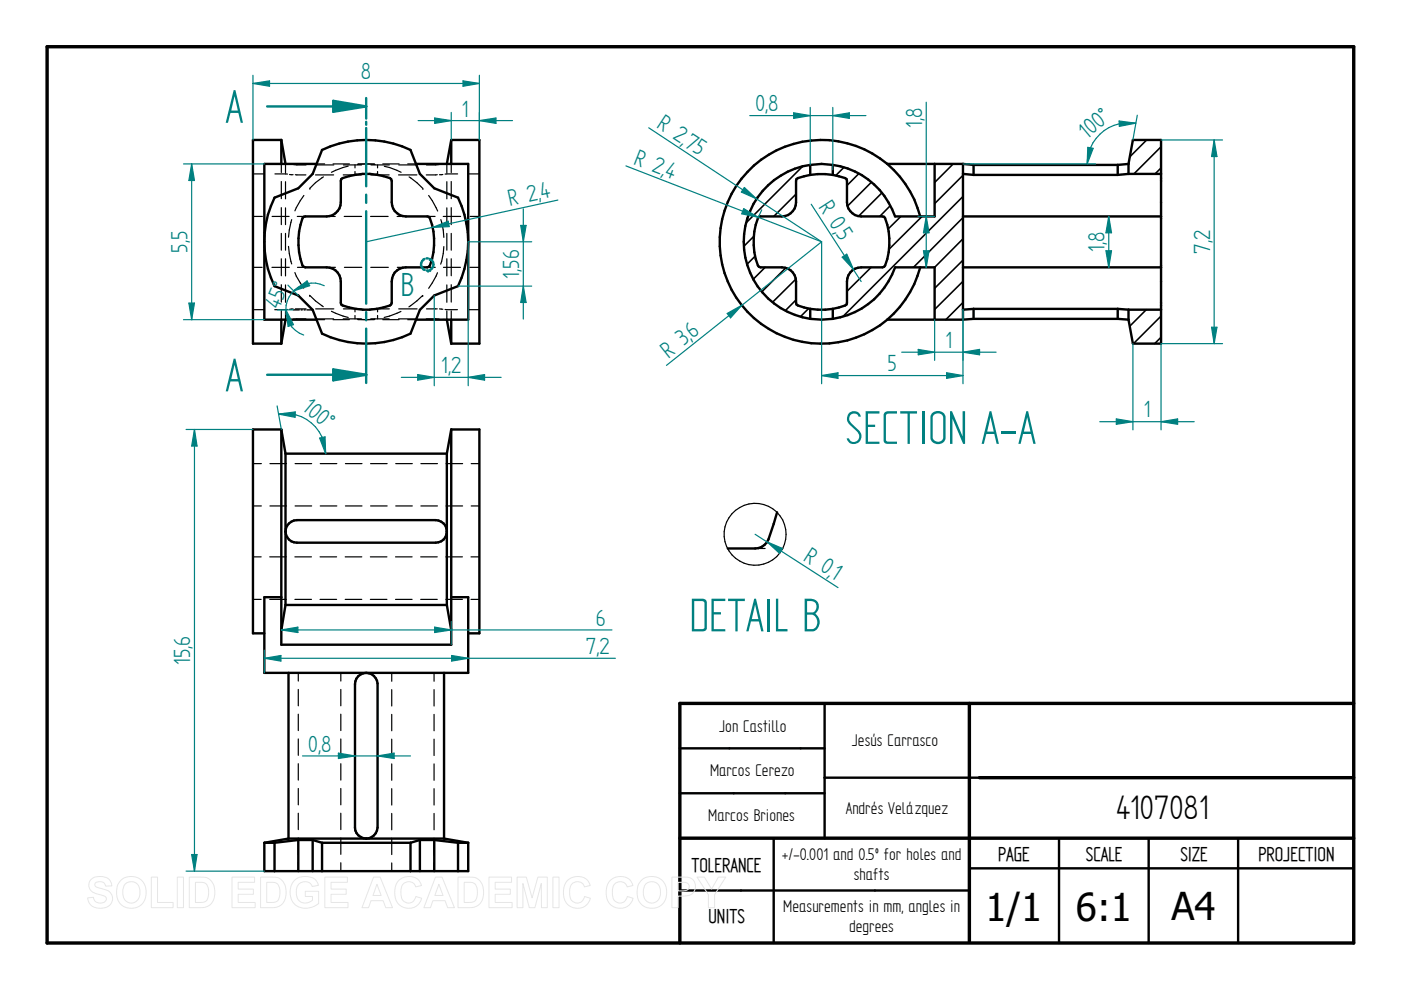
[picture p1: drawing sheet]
<svg xmlns="http://www.w3.org/2000/svg" width="297mm" height="210mm" viewBox="0 0 297 210" stroke-linecap="round" stroke-linejoin="round" font-family="sans-serif">
<path d="M10 9.9h277v190h-277zM205.5 149.1v50.5M287 149.1h-142.9v50.8M144.1 177.7h142.9M207.6 164.9h79.4" fill="none" stroke="#000" stroke-width=".72"/>
<g fill="none" stroke="#000" stroke-width=".51">
<path d="M59.6 29.7v5.1M59.6 29.7h-6v43.2h6M59.6 29.7l.9 5.1M67.1 34.8h-11.1v33h11.1M68.3 31.8a21.8 21.8 0 0 1 18.7 0l2 5.1 3.1 3 5 2a21.4 21.4 0 0 1 0 18.8l-5 2-3.1 3-2 5a21.8 21.8 0 0 1-18.7 0l-2-5-3.1-3-5-2a21.4 21.4 0 0 1 0-18.8l5-2 3.1-3zM72.3 38a13.1 13.1 0 0 1 10.6 0l.2 .4v4.5a2.98 2.98 0 0 0 3 3l4.8 .1a13.1 13.1 0 0 1 0 10.6l-.3 .1h-4.5a2.98 2.98 0 0 0-3 3v4.5l-.2 .4a13 13 0 0 1-10.6 0v-4.9a3 3 0 0 0-3-3h-4.6l-.6-.4a15 15 0 0 1 0-10l.3-.3 .3-.1h4.6a3.1 3.1 0 0 0 3-3zM88.2 34.8h11.1v33h-11.1M95.7 29.7v5.1M95.7 29.7l-1 5.1M95.7 29.7h5.9v43.2h-5.9M59.6 67.8v5.1M60.5 67.8l-.9 5.1"/>
<path d="M94.7 67.8l1 5.1M95.7 67.8v5.1M59.6 91.1h-6v43.2h2.4M59.6 91.1l.9 5.1M59.6 91.1v45.6h36.1v-45.6M60.5 96.2h34.2M60.5 96.2v32.1M94.7 96.2v32.1M95.7 91.1l-1 5.1M95.7 91.1h5.9v43.2h-2.3M61.3 111l1-.6 .6-.1h29.5a2.39 2.39 0 0 1 2.3 2.4 2.39 2.39 0 0 1-2.3 2.4h-29.5a2.38 2.38 0 0 1-2.2-1.5 2.38 2.38 0 0 1 .6-2.6zM59.6 126.6h-3.6v16.1h43.3v-16.1h-3.6"/>
<path d="M60.5 128.3h34.2M60.5 128.3l-.9 5.3M94.7 128.3l1 5.3M61.2 142.7v35.1M75.9 143.4a2.41 2.41 0 0 1 2.6-.6 2.41 2.41 0 0 1 1.5 2.1v30.6a2.39 2.39 0 0 1-2.3 2.3 2.39 2.39 0 0 1-2.4-2.3v-30.4l.3-1.2zM94.1 142.7v35.1M144.1 158.7h30.7M174.8 149.1v28.6M56 178.7v6h2.2M56 178.7h2.2M58.2 178.7v6M61.2 177.8l-5.2 .9"/>
<path d="M61.2 177.8h32.9M63.2 178.1h3.1M63.2 178.1l-5 .6M63.2 178.1v6.6M66.3 178.1l2 .6M66.3 178.1v6.6M68.3 178.7h18.7M68.3 178.7v6M87 178.7v6M89 178.1h3.1M89 178.1l-2 .6M89 178.1v6.6"/>
<path d="M92.1 178.1l5 .6M92.1 178.1v6.6M94.1 177.8l5.2 .9M97.1 178.7h2.2M97.1 178.7v6M99.3 178.7v6h-2.2M144.1 168.2h30.7M164 177.7v22.2M207.6 164.9h-32.8M224.5 177.7v22.2M243.5 177.7v22.2M262.5 177.7v22.2"/>
<path d="M58.2 184.7h10.1M68.3 184.7h18.7M87 184.7h10.1M144.1 188.8h61.4M205.5 184.1h81.5"/>
</g>
<g fill="none" stroke="#000" stroke-width=".25">
<path d="M53.6 36.9h2.4M58.3 36.9h2.3M59.6 34.8v1.8M59.6 38.5v3.6M60.5 36.9h.5M60.5 38.5v3.7M61.3 34.8h-.8v1.8M61.4 37h.7M62.2 34.9l2.7 .1M62.6 37l2.3 .1M65.7 39.9h.1M66.9 37.1h3.8"/>
<path d="M66.9 35h3.9M67.1 34.8h1.7M68.6 37.5l-1.7 1.2-1.2 1.2M70.6 34.8h3.5M72.8 37.1h3.8M72.8 35h3.9M73.8 35.2l-3.5 1.3M75.3 35v.6M75.3 36.4v.7M75.8 34.9l1.8-.1 1.9 .1M75.9 34.8h3.5M78.6 37.1h3.9"/>
<path d="M78.7 35h3.8M80 35v.6M80 36.4v.7M81.1 34.8h3.5M81.5 35.3l1.1 .2 2.4 1M84.5 37.1h3.9M84.5 35h3.9M86.4 34.8h1.8M86.7 37.5l1.7 1.2 1.2 1.2M89.7 40h.1M92.7 37l-2.3 .1M93.1 34.9l-2.7 .1"/>
<path d="M93.9 37h-.7M94 34.8h.7v1.8M94.7 38.5v3.7M95.7 34.8v1.8M95.7 38.5v3.6M97 36.9h-2.6M99.4 36.9h2.2M53.6 56.7h2M53.6 45.9h2M57.7 56.7h3.6M57.7 45.9h3.6M59.6 49.5v3.5"/>
<path d="M59.6 54.9v3.6M59.6 44v3.6M60.5 44.1v3.5M60.5 49.5v3.5M60.5 54.9v3.6M61.2 52.2l.1 1.6 .5 2.2M61.8 46.6l-.5 2.2-.1 1.5M62.5 57.8l.3 .7 1.6 2.6M63 45.9h1.7M63.1 56.7h1.6M64.4 41.4l-1.9 3.3M69.3 56.7h1.8"/>
<path d="M69.3 45.9h1.8M73 45.9h3.7M73 56.7h3.7M78.6 45.9h3.7M78.6 56.7h3.7M84.2 45.9h1.9M84.2 56.7h1.9M90.6 56.7h1.7M90.6 45.9h1.6M90.9 41.4l.7 1.1 1.2 2.2M92.7 57.8l-1.8 3.3M93.5 46.6l.5 2.2 .1 1.5"/>
<path d="M94.1 52.3l-.1 1.5-.6 2.2M94.7 44.1v3.5M94.7 49.5v3.5M94.7 54.9v3.6M95.7 44v3.6M95.7 49.5v3.5M95.7 54.9v3.6M97.6 56.7h-3.6M97.7 45.9h-3.7M99.6 56.7h2M99.7 45.9h1.9M53.6 65.7h2.3"/>
<path d="M58.2 65.7h2.4M59.6 60.4v3.7M59.6 65.9v1.9M60.5 60.4v3.7M60.5 66v1.8l.8-.1M61 65.6l-.5 .1M62.1 65.5l-.7 .1M62.6 65.5h2.3M64.9 67.6h-2.8M65.7 62.6h.1M65.7 62.7l1.2 1.1 1.6 1.2M66.9 67.6h3.8"/>
<path d="M66.9 65.5h3.9M67.1 67.8h1.7M70.3 66l3.5 1.3M70.6 67.8h3.5M72.8 67.6h3.8M72.8 65.5h3.9M75.3 65.5v.6M75.3 66.9v.7M75.7 67.6l1.9 .2 1.9-.2M75.9 67.8h3.5M78.6 67.6h3.9M78.7 65.5h3.8"/>
<path d="M80 65.5v.6M80 66.9v.7M81.1 67.8h3.5M84.5 67.6h3.9M84.5 65.5h3.9M85 66l-3.6 1.3M86.4 67.8h1.8M89.6 62.7h.1M89.6 62.7l-2.9 2.4M90.4 67.6h2.7M90.4 65.5h2.3M93.2 65.5l.7 .1"/>
<path d="M94.4 65.6l2.6 .1M94.7 60.4v3.7M94.7 66v1.8l-.8-.1M95.7 60.4v3.7M95.7 65.9v1.9M99.4 65.7h2.2M53.6 98.3h1.8M57.2 98.3h3.5M62.6 98.3h3.5M67.9 98.3h3.5M73.2 98.3h3.5M78.6 98.3h3.5"/>
<path d="M83.9 98.3h3.5M89.2 98.3h3.5M94.6 98.3h3.5M99.9 98.3h1.7M53.6 118.1h1.8M53.6 107.3h1.8M57.2 118.1h3.5M57.2 107.3h3.5M60.5 112.7h.1M60.6 112.4v.1M62.5 118.1h3.5M62.6 107.3h3.5"/>
<path d="M67.9 118.1h3.5M67.9 107.3h3.5M73.2 118.1h3.5M73.2 107.3h3.5M78.5 118.1h3.5M78.6 107.3h3.5M83.9 118.1h3.5M83.9 107.3h3.5M89.2 118.1h3.5M89.2 107.3h3.5M94.5 118.1h3.5M94.6 107.3h3.5"/>
<path d="M94.7 112.6v.1M94.7 112.8v.1M99.9 118.1h1.7M99.9 107.3h1.7M53.6 127.1h1.8M57.2 127.1h3.5M62.5 127.1h3.5M67.9 127.1h3.5M73.2 127.1h3.5M78.5 127.1h3.5M83.9 127.1h3.5M89.2 127.1h3.5"/>
<path d="M94.5 127.1h3.5M99.9 127.1h1.7M63.2 142.7v1.7M63.2 146.2v3.4M63.2 151.4v3.5M63.2 156.7v3.4M72.3 142.7v1.7M72.3 146.2v3.4M72.3 151.4v3.5M72.3 156.7v3.4M83.1 142.7v1.7M83.1 146.2v3.5"/>
<path d="M83.1 151.5v3.4M83.1 156.7v3.5M92 142.7v1.7M92 146.2v3.5M92 151.5v3.4M92 156.7v3.5M63.2 161.9v3.5M63.2 167.2v3.4M63.2 172.4v3.5M63.2 177.7v3.4M72.3 161.9v3.5M72.3 167.2v3.4"/>
<path d="M72.3 172.4v3.5M72.3 177.7v3.4M77.3 177.8h.1M77.6 177.8h.1M83.1 162v3.4M83.1 167.2v3.5M83.1 172.5v3.4M83.1 177.7v3.5M92 162v3.4M92 167.2v3.5M92 172.5v3.4M92 177.7v3.5"/>
<path d="M63.2 182.9v1.8M72.3 182.9v1.8M83.1 183v1.7M92 183v1.7"/>
</g>
<path d="M77.6 27.1v12.4M77.6 22.6v2.5M77.6 25.8v.7M77.6 41.3v1.7M77.6 44.8v19.6M77.6 66.2v1.7M77.6 69.7v9.8h-21" fill="none" stroke="#008080" stroke-width=".51"/>
<path d="M70.7 78.3l6.9 1.2-6.9 1.1z" fill="#008080"/>
<path d="M56.6 22.6h21M70.7 78.3l6.9 1.2-6.9 1.1z" fill="none" stroke="#008080" stroke-width=".51"/>
<path d="M70.7 21.4l6.9 1.2-6.9 1.1z" fill="#008080"/>
<path d="M70.7 21.4l6.9 1.2-6.9 1.1zM77.6 20.8v1.8M77.6 79.5v1.7" fill="none" stroke="#008080" stroke-width=".51"/>
<g fill="none" stroke="#000" stroke-width=".34">
<path d="M170.2 35.3l-12 11.9M178.9 35.5l-1.7 1.7M182.1 36.8l-2.5 2.5M184.8 38.6l-5.1 5.1M202.1 34.8l-3.9 3.9M204.2 37.2l-6 6M243.1 29.7l-3.5 3.5M246.2 35.6l-1.3 1.3M246.2 31.1l-5.8 5.8M159.8 50.1l-2.1 2.1M160.1 54.3l-1.7 1.7M162.2 56.7l-2.5 2.5"/>
<path d="M166.6 56.8l-5.1 5M168.7 59.2l-4.9 4.9M168.8 41.1l-4.8 4.8M184.7 56.7l-5.1 5.1M187 40.9l-4.9 4.9M188.8 43.6l-2.3 2.3M191 45.9l-2.7 2.7M195.5 45.9l-7 7M204.2 50.6l-6 6.1M204.2 55.2l-6 5.9M204.2 59.6l-6 6M204.2 46.1l-10.5 10.6"/>
<path d="M204.2 41.7l-25.5 25.4M168.8 63.6l-2.3 2.3M171.4 65.4l-1.7 1.7M204.2 64.1l-3.7 3.7M243 65.7l-3.5 3.5M246.2 71.5l-1.4 1.4M246.2 67l-5.9 5.9"/>
</g>
<g fill="none" stroke="#000" stroke-width=".51">
<path d="M171.8 37.1l-2.6 .7-.3 .2-.1 4.9a3.1 3.1 0 0 1-3 3l-4.9 .1a13.1 13.1 0 0 0 0 10.6l.3 .1h4.6a2.98 2.98 0 0 1 3 3l.1 4.9 1.6 .6 1.3 .3M171.8 35v2.1M171.8 35a16.5 16.5 0 0 0-14.1 16.3 16.5 16.5 0 0 0 14.1 16.3M171.8 37.1l1.6-.2 3.2 .2M171.8 35l2.4-.2 2.4 .2M176.6 37.1l2.6 .7 .3 .2 .1 4.9a3.1 3.1 0 0 0 3 3l4.8 .1a13.1 13.1 0 0 1 0 10.6l-.3 .1h-4.5a2.98 2.98 0 0 0-3 3l-.1 4.9-1.6 .6-1.3 .3M176.6 35v2.1M188.1 34.8a21.6 21.6 0 0 0-29.6 1.6 21.6 21.6 0 0 0 0 29.7 21.6 21.6 0 0 0 29.6 1.7M188.1 34.8a22.1 22.1 0 0 1 7 11.1M198.2 34.8v11.1h-8.4a16.5 16.5 0 0 0-13.2-10.9M204.2 36.9l2.2 .2M204.2 34.8l2.2 .2"/>
<path d="M204.2 34.8v33M204.2 34.8h-16.1M206.4 35h30.6M206.4 35v2.1M206.4 37.1h30.6M237 35v2.1M239.3 36.9l-2.3 .2M239.3 36.9h6.9M239.3 34.8v2.1M239.3 34.8l.9-5.1h6v43.2h-6l-.9-5.1M239.3 34.8l-2.3 .2M195.1 56.7a22.2 22.2 0 0 1-7 11.1"/>
<path d="M204.2 45.9h42M204.2 56.7h42M171.8 65.5v2.1M171.8 67.6l2.4 .2 2.4-.2M176.6 65.5l-3.2 .2-1.6-.2M176.6 67.6a16.6 16.6 0 0 0 13.2-10.9h8.4v11.1M176.6 65.5v2.1M188.1 67.8h16.1M206.4 67.6l-2.2 .2M206.4 65.5v2.1M206.4 65.5l-2.2 .2M206.4 67.6h30.6"/>
<path d="M206.4 65.5h30.6M237 67.6l2.3 .2M237 65.5l2.3 .2M237 65.5v2.1M239.3 65.7h6.9M239.3 65.7v2.1"/>
</g>
<path d="M137.5 27.1l36.7 24.2M157.8 39.8l2.6 2.4-3.2-1.5z" fill="none" stroke="#008080" stroke-width=".25"/>
<path d="M157.8 39.8l2.6 2.4-3.2-1.5z" fill="#008080"/>
<path d="M174.2 51.3l-32.9 26.2M154.2 66.5l3.1-1.8-2.4 2.7z" fill="none" stroke="#008080" stroke-width=".25"/>
<path d="M154.2 66.5l3.1-1.8-2.4 2.7z" fill="#008080"/>
<path d="M91.7 48.2l3.3-1.3 .2 1.1zM118.3 42.4l-40.7 8.9" fill="none" stroke="#008080" stroke-width=".25"/>
<path d="M91.7 48.2l3.3-1.3 .2 1.1z" fill="#008080"/>
<path d="M91.9 56.1l-.1 .5-.6 .6" fill="none" stroke="#008080" stroke-width=".51"/>
<g fill="#008080">
<circle cx="91.2" cy="57.2" r=".25"/>
<circle cx="90.8" cy="57.4" r=".25"/>
</g>
<path d="M90 54.9a1.27 1.27 0 0 0-.7 1.2 1.27 1.27 0 0 0 .7 1.1M90.4 54.8h.3M90.5 57.4h.2" fill="none" stroke="#008080" stroke-width=".51"/>
<circle cx="91.1" cy="54.9" r=".25" fill="#008080"/>
<path d="M91.2 54.9l.6 .7 .1 .5" fill="none" stroke="#008080" stroke-width=".51"/>
<g fill="none" stroke="#000" stroke-width=".25">
<path d="M160.1 116.3h2.1M164.4 116.3h1.5"/>
<circle cx="160.1" cy="113.3" r="6.5"/>
</g>
<path d="M164.8 108.6l-1.9 5.7a3.1 3.1 0 0 1-2.8 2h-5.8" fill="none" stroke="#000" stroke-width=".51"/>
<path d="M160.1 113.3l17.6 11.3M162.6 114.9l3.3 1.4-.6 1z" fill="none" stroke="#008080" stroke-width=".25"/>
<path d="M162.6 114.9l3.3 1.4-.6 1z" fill="#008080"/>
<path d="M172 43.3l10.6 16.4M178.6 54.5l.9-.6 1.5 3.2z" fill="none" stroke="#008080" stroke-width=".25"/>
<path d="M178.6 54.5l.9-.6 1.5 3.2z" fill="#008080"/>
<path d="M234.5 53.2h1.2l-.6 3.5z" fill="none" stroke="#008080" stroke-width=".25"/>
<path d="M234.5 53.2h1.2l-.6 3.5z" fill="#008080"/>
<path d="M235.1 45.9l.6 3.5h-1.2z" fill="none" stroke="#008080" stroke-width=".25"/>
<path d="M235.1 45.9l.6 3.5h-1.2z" fill="#008080"/>
<path d="M168.3 23.9l3.5 .6-3.5 .6zM171.8 22.8v12.2M176.6 22.8v13.2M235.1 45.9v10.8" fill="none" stroke="#008080" stroke-width=".25"/>
<path d="M168.3 23.9l3.5 .6-3.5 .6z" fill="#008080"/>
<path d="M176.6 24.5l3.5-.6v1.2z" fill="none" stroke="#008080" stroke-width=".25"/>
<path d="M176.6 24.5l3.5-.6v1.2z" fill="#008080"/>
<path d="M159 24.5h24.6M240.2 72.9v18.2M246.2 72.9v18.2M236.7 88.8l3.5 .6-3.5 .6z" fill="none" stroke="#008080" stroke-width=".25"/>
<path d="M236.7 88.8l3.5 .6-3.5 .6z" fill="#008080"/>
<path d="M246.2 89.4l3.5-.6v1.2z" fill="none" stroke="#008080" stroke-width=".25"/>
<path d="M246.2 89.4l3.5-.6v1.2z" fill="#008080"/>
<path d="M53.6 16v13.7M53.6 17.7l3.5-.6v1.2zM101.6 16v13.7M233.2 89.4h20" fill="none" stroke="#008080" stroke-width=".25"/>
<path d="M53.6 17.7l3.5-.6v1.2z" fill="#008080"/>
<path d="M98.2 17.1l3.4 .6-3.4 .6z" fill="none" stroke="#008080" stroke-width=".25"/>
<path d="M98.2 17.1l3.4 .6-3.4 .6z" fill="#008080"/>
<path d="M53.6 17.7h48M95.7 23.8v5.9M101.6 25.6l3.6-.6v1.2zM101.6 23.8v5.9" fill="none" stroke="#008080" stroke-width=".25"/>
<path d="M101.6 25.6l3.6-.6v1.2z" fill="#008080"/>
<path d="M92.2 25l3.5 .6-3.5 .6z" fill="none" stroke="#008080" stroke-width=".25"/>
<path d="M92.2 25l3.5 .6-3.5 .6z" fill="#008080"/>
<path d="M38.9 34.8h17.1M40.6 34.8l.6 3.5h-1.2zM88.6 25.6h20.1M38.9 67.8h17.1" fill="none" stroke="#008080" stroke-width=".25"/>
<path d="M40.6 34.8l.6 3.5h-1.2z" fill="#008080"/>
<path d="M40 64.3h1.2l-.6 3.5z" fill="none" stroke="#008080" stroke-width=".25"/>
<path d="M40 64.3h1.2l-.6 3.5z" fill="#008080"/>
<path d="M40.6 34.8v33M246.2 29.7h13M246.2 72.9h13M256.9 69.4h1.1l-.6 3.5z" fill="none" stroke="#008080" stroke-width=".25"/>
<path d="M256.9 69.4h1.1l-.6 3.5z" fill="#008080"/>
<path d="M257.4 29.7l.6 3.5h-1.1z" fill="none" stroke="#008080" stroke-width=".25"/>
<path d="M257.4 29.7l.6 3.5h-1.1z" fill="#008080"/>
<path d="M257.4 29.7v43.2M174.2 51.3v30.1M174.2 79.6l3.5-.6v1.2zM204.2 65.7v15.7" fill="none" stroke="#008080" stroke-width=".25"/>
<path d="M174.2 79.6l3.5-.6v1.2z" fill="#008080"/>
<path d="M200.7 79l3.5 .6-3.5 .6z" fill="none" stroke="#008080" stroke-width=".25"/>
<path d="M200.7 79l3.5 .6-3.5 .6z" fill="#008080"/>
<path d="M174.2 79.6h30M194.7 74.1l3.5 .6-3.5 .5zM198.2 67.8v8.6M204.2 65.7v10.7" fill="none" stroke="#008080" stroke-width=".25"/>
<path d="M194.7 74.1l3.5 .6-3.5 .5z" fill="#008080"/>
<path d="M204.2 74.7l3.5-.6v1.1z" fill="none" stroke="#008080" stroke-width=".25"/>
<path d="M204.2 74.7l3.5-.6v1.1z" fill="#008080"/>
<path d="M204.2 34.8h28.1M237.3 25.7l3.5 .4-3.5 .7zM241.1 24.4l-.9 5.3M191.2 74.7h20" fill="none" stroke="#008080" stroke-width=".25"/>
<path d="M237.3 25.7l3.5 .4-3.5 .7z" fill="#008080"/>
<path d="M230.6 31.2l1.2 .3-1.3 3.3z" fill="none" stroke="#008080" stroke-width=".25"/>
<path d="M230.6 31.2l1.2 .3-1.3 3.3z" fill="#008080"/>
<path d="M240.8 26.1a8.8 8.8 0 0 0-10.3 8.7M194.6 45.9h3.6M195.8 53.2h1.2l-.6 3.5z" fill="none" stroke="#008080" stroke-width=".25"/>
<path d="M195.8 53.2h1.2l-.6 3.5z" fill="#008080"/>
<path d="M196.4 45.9l.6 3.5h-1.2z" fill="none" stroke="#008080" stroke-width=".25"/>
<path d="M196.4 45.9l.6 3.5h-1.2z" fill="#008080"/>
<path d="M196.4 21.7v35M56 139.6l3.6-.6v1.2zM56 137.8v4.9" fill="none" stroke="#008080" stroke-width=".25"/>
<path d="M56 139.6l3.6-.6v1.2z" fill="#008080"/>
<path d="M95.8 139l3.5 .6-3.5 .6z" fill="none" stroke="#008080" stroke-width=".25"/>
<path d="M95.8 139l3.5 .6-3.5 .6z" fill="#008080"/>
<path d="M56 139.6h74.5M59.6 133.6l3.6-.6v1.1zM95.7 131.8v4.9" fill="none" stroke="#008080" stroke-width=".25"/>
<path d="M59.6 133.6l3.6-.6v1.1z" fill="#008080"/>
<path d="M92.2 133l3.5 .6-3.5 .5z" fill="none" stroke="#008080" stroke-width=".25"/>
<path d="M92.2 133l3.5 .6-3.5 .5z" fill="#008080"/>
<path d="M39.5 91.1h14.1M41.2 91.1l.6 3.5h-1.2zM59.6 133.6h70.1M39.5 184.7h16.5" fill="none" stroke="#008080" stroke-width=".25"/>
<path d="M41.2 91.1l.6 3.5h-1.2z" fill="#008080"/>
<path d="M40.6 181.2h1.2l-.6 3.5z" fill="none" stroke="#008080" stroke-width=".25"/>
<path d="M40.6 181.2h1.2l-.6 3.5z" fill="#008080"/>
<path d="M41.2 91.1v93.6M80 160.3l3.6-.6v1.1z" fill="none" stroke="#008080" stroke-width=".25"/>
<path d="M80 160.3l3.6-.6v1.1z" fill="#008080"/>
<path d="M71.8 159.7l3.5 .6-3.5 .5z" fill="none" stroke="#008080" stroke-width=".25"/>
<path d="M71.8 159.7l3.5 .6-3.5 .5z" fill="#008080"/>
<path d="M58.8 86.1l.8 5M67.8 92.9l1.1-.3 .1 3.6zM64.1 160.3h22.9" fill="none" stroke="#008080" stroke-width=".25"/>
<path d="M67.8 92.9l1.1-.3 .1 3.6z" fill="#008080"/>
<path d="M59.1 87.8l3.5-.5v1.2z" fill="none" stroke="#008080" stroke-width=".25"/>
<path d="M59.1 87.8l3.5-.5v1.2z" fill="#008080"/>
<path d="M99.3 51.3h13.4M110.4 47.8h1.1l-.5 3.5zM97.1 60.7h15.6M59.1 87.8a8.5 8.5 0 0 1 9.9 8.4" fill="none" stroke="#008080" stroke-width=".25"/>
<path d="M110.4 47.8h1.1l-.5 3.5z" fill="#008080"/>
<path d="M111 60.7l.5 3.4h-1.1z" fill="none" stroke="#008080" stroke-width=".25"/>
<path d="M111 60.7l.5 3.4h-1.1z" fill="#008080"/>
<path d="M99.3 51.3v30.5M111 44.3v23.3M92.1 62.7v19.1M99.3 80l3.4-.6v1.2z" fill="none" stroke="#008080" stroke-width=".25"/>
<path d="M99.3 80l3.4-.6v1.2z" fill="#008080"/>
<path d="M88.6 79.4l3.5 .6-3.5 .6z" fill="none" stroke="#008080" stroke-width=".25"/>
<path d="M88.6 79.4l3.5 .6-3.5 .6z" fill="#008080"/>
<path d="M58.8 65.7h3.4M61 60.5l2.2 2.2M62.3 61.7l2.8-2.1 .6 1zM85.1 80h21.2" fill="none" stroke="#008080" stroke-width=".25"/>
<path d="M62.2 65.7h1.3M63.8 65.7h.3M64.5 65.7h.2M65.1 65.7h1.2" fill="none" stroke="#000" stroke-width=".3"/>
<path d="M62.3 61.7l2.8-2.1 .6 1z" fill="#008080"/>
<path d="M60.6 65.7l1.6 3.1-1.1 .4z" fill="none" stroke="#008080" stroke-width=".25"/>
<path d="M60.6 65.7l1.6 3.1-1.1 .4z" fill="#008080"/>
<path d="M132.7 35.2l41.5 16.1M157.7 44.2l3 1.9-3.4-.8zM161.5 44.5l-.8 1.8M68.7 60.6a5.7 5.7 0 0 0-7.7 2.9 5.7 5.7 0 0 0 3.4 7.5" fill="none" stroke="#008080" stroke-width=".25"/>
<path d="M157.7 44.2l3 1.9-3.4-.8z" fill="#008080"/>
<g fill="none" stroke="#e6e6e6" stroke-width=".21">
<path d="M19.3 186.5a3.1 3.1 0 0 1 4 .2l.4 1.1-1.3 .1a1.28 1.28 0 0 0-1-1 1.28 1.28 0 0 0-1.3 .5v.4a5.6 5.6 0 0 0 2.5 .9 1.98 1.98 0 0 1 1.2 2.4 1.98 1.98 0 0 1-2.2 1.5 2.48 2.48 0 0 1-3-2.2l1.2-.2a1.44 1.44 0 0 0 1.3 1.3 1.44 1.44 0 0 0 1.5-.9 1.18 1.18 0 0 0-1.4-.9 2.36 2.36 0 0 1-2.4-2l.1-.7zM25.8 186.5a3.3 3.3 0 0 1 3.9-.1 3.3 3.3 0 0 1 1.2 3.8 3.2 3.2 0 0 1-3.8 2.3 3.2 3.2 0 0 1-2.4-3.8 3 3 0 0 1 1.1-2.2zM26.5 187.5a1.87 1.87 0 0 1 2.2-.4 1.87 1.87 0 0 1 1 2.1 1.87 1.87 0 0 1-1.8 2.3 1.87 1.87 0 0 1-1.9-2.3l.1-.8zM32.1 186h1.3v5.3h3.3v1.1h-4.6zM37.6 186h1.3v6.4h-1.3zM40.1 186h2.4a2.79 2.79 0 0 1 3 3.3 2.79 2.79 0 0 1-2.9 3.1h-2.5zM41.4 187.1a2.64 2.64 0 0 1 2.5 .5 3.3 3.3 0 0 1-.3 3.5l-.8 .2h-1.4zM49.2 186h4.8v1.1h-3.5v1.4h3.2v1.1h-3.2v1.7h3.6v1.1h-4.9zM55.2 186h2.4a2.79 2.79 0 0 1 3.1 3.3 2.79 2.79 0 0 1-3 3.1h-2.5zM56.6 187.1a2.64 2.64 0 0 1 2.4 .5 3.3 3.3 0 0 1-.3 3.5l-.8 .2h-1.3zM62.3 186.8a3.6 3.6 0 0 1 4.6-.2l.6 1.1-1.3 .3a1.8 1.8 0 0 0-2.2-1 1.8 1.8 0 0 0-1.2 2.1 2.01 2.01 0 0 0 1.1 2.2 2.01 2.01 0 0 0 2.3-.4v-.8h-1.5v-1.1h2.9v2.6a3.8 3.8 0 0 1-5.5-.3 4 4 0 0 1 .2-4.5zM68.9 186h4.8v1.1h-3.5v1.4h3.2v1.1h-3.2v1.7h3.6v1.1h-4.9z"/>
<path d="M79.2 186h1.4l2.6 6.4h-1.4l-.6-1.4h-2.5l-.6 1.4h-1.4zM79.9 187.5l.9 2.4h-1.7zM84.5 186.7a2.87 2.87 0 0 1 4.9 1l-1.3 .3a1.6 1.6 0 0 0-1.8-1 1.6 1.6 0 0 0-1.3 1.7 2.19 2.19 0 0 0 1.3 2.7 1.55 1.55 0 0 0 1.9-1.3l1.2 .4a2.93 2.93 0 0 1-3.4 2 2.93 2.93 0 0 1-2.3-3.3v-.6a3.2 3.2 0 0 1 .8-1.9zM92.3 186h1.4l2.6 6.4h-1.4l-.5-1.4h-2.6l-.5 1.4h-1.4zM93 187.5l.9 2.4h-1.7zM97.1 186h2.4a2.79 2.79 0 0 1 3 3.3 2.79 2.79 0 0 1-2.9 3.1h-2.5zM98.4 187.1a2.64 2.64 0 0 1 2.4 .5 3.3 3.3 0 0 1-.2 3.5l-.9 .2h-1.3zM103.7 186h4.8v1.1h-3.5v1.4h3.2v1.1h-3.2v1.7h3.6v1.1h-4.9zM109.6 186h2l1.2 4.4 1.2-4.4h2v6.4h-1.2v-5.1l-1.4 5.1h-1.2l-1.3-5.1v5.1h-1.3zM117.2 186h1.3v6.4h-1.3zM120.3 186.7a2.87 2.87 0 0 1 4.8 1l-1.2 .3a1.6 1.6 0 0 0-1.9-1 1.6 1.6 0 0 0-1.2 1.7 2.19 2.19 0 0 0 1.3 2.7 1.55 1.55 0 0 0 1.8-1.3l1.3 .4a2.93 2.93 0 0 1-3.5 2 2.93 2.93 0 0 1-2.2-3.3v-.6a3.2 3.2 0 0 1 .8-1.9zM129.3 186.7a2.87 2.87 0 0 1 4.9 1l-1.2 .3a1.6 1.6 0 0 0-1.9-1 1.6 1.6 0 0 0-1.3 1.7 2.19 2.19 0 0 0 1.3 2.7 1.55 1.55 0 0 0 1.9-1.3l1.2 .4a2.93 2.93 0 0 1-3.4 2 2.93 2.93 0 0 1-2.3-3.3l.1-.6a3.2 3.2 0 0 1 .7-1.9z"/>
<path d="M136.2 186.5a3.3 3.3 0 0 1 3.9-.1 3.3 3.3 0 0 1 1.1 3.8 3.2 3.2 0 0 1-3.7 2.3 3.2 3.2 0 0 1-2.4-3.8 3 3 0 0 1 1.1-2.2zM136.9 187.5a1.87 1.87 0 0 1 2.2-.4 1.87 1.87 0 0 1 .9 2.1 1.87 1.87 0 0 1-1.8 2.3 1.87 1.87 0 0 1-1.8-2.3l.1-.8zM142.4 186h2.1a2.5 2.5 0 0 1 2.7 1 2.08 2.08 0 0 1-.1 2.2 2.08 2.08 0 0 1-2.1 .8h-1.2v2.4h-1.4zM143.8 187.1h.6a1.28 1.28 0 0 1 1.7 .9 1.22 1.22 0 0 1-1.6 .9h-.7zM147.8 186h1.5l1.6 2.5 1.4-2.5h1.6l-2.4 3.7v2.7h-1.3v-2.7z"/>
</g>
<g font-size="11.3" fill="#008080">
<text x="47.7" y="26">A</text>
<text x="47.7" y="83">A</text>
<text x="179.2" y="94.1">SECTION A-A</text>
<text x="146.2" y="133.9">DETAIL B</text>
</g>
<g font-size="8.1">
<text x="236.6" y="173.7">4107081</text>
<text x="208.9" y="195.3">1/1</text>
<text x="228.1" y="195.3">6:1</text>
<text x="248.4" y="195.1">A4</text>
</g>
<text font-size="8" fill="#008080" x="85" y="62.7">B</text>
<g font-size="5.6" fill="#008080">
<text x="76.5" y="16.8">8</text>
<text x="160.2" y="23.6">0,8</text>
<text x="97.9" y="24.7">1</text>
<text x="139" y="27" transform="rotate(33 139 27)">R 2,</text>
<text x="195.5" y="27.2" transform="rotate(-90 195.5 27.2)">1,8</text>
<text x="230.4" y="29.6" transform="rotate(-40 230.4 29.6)">100°</text>
<text x="134.2" y="34.8" transform="rotate(21 134.2 34.8)">R 2,</text>
<text x="144.8" y="30.9" transform="rotate(33 144.8 30.9)">75</text>
<text x="140.7" y="37.3" transform="rotate(21 140.7 37.3)">4</text>
<text x="108.1" y="43.7" transform="rotate(-12 108.1 43.7)">R 2,</text>
<text x="114.9" y="42.3" transform="rotate(-12 114.9 42.3)">4</text>
<text x="173.4" y="43.9" transform="rotate(57 173.4 43.9)">R 0,</text>
<text x="39.7" y="53.6" transform="rotate(-90 39.7 53.6)">5,5</text>
<text x="177.2" y="49.7" transform="rotate(57 177.2 49.7)">5</text>
<text x="234.2" y="53.4" transform="rotate(-90 234.2 53.4)">1,8</text>
<text x="256.6" y="53.8" transform="rotate(-90 256.6 53.8)">7,2</text>
<text x="110.1" y="59.1" transform="rotate(-90 110.1 59.1)">1,56</text>
<text x="59.2" y="65.7" transform="rotate(-68 59.2 65.7)">45°</text>
<text x="146.9" y="71.9" transform="rotate(-38 146.9 71.9)">6</text>
<text x="141.7" y="76" transform="rotate(-38 141.7 76)">R 3,</text>
<text x="200.4" y="73.8">1</text>
<text x="93.6" y="79.1">1,2</text>
<text x="188.2" y="78.7">5</text>
<text x="63.9" y="86.7" transform="rotate(40 63.9 86.7)">100°</text>
<text x="242.5" y="88.5">1</text>
<text x="170.1" y="118.7" transform="rotate(33 170.1 118.7)">R 0,</text>
<text x="175.9" y="122.4" transform="rotate(33 175.9 122.4)">1</text>
<text x="126.4" y="132.7">6</text>
<text x="40.3" y="141" transform="rotate(-90 40.3 141)">15,6</text>
<text x="124.2" y="138.7">7,2</text>
<text x="65.4" y="159.4">0,8</text>
</g>
<g font-size="4.8">
<text x="146.6" y="184.8">TOLERANCE</text>
<text x="211.6" y="182.5">PAGE</text>
<text x="230.2" y="182.5">SCALE</text>
<text x="250.3" y="182.5">SIZE</text>
<text x="266.8" y="182.5">PROJECTION</text>
<text x="150.2" y="195.8">UNITS</text>
</g>
<g font-size="4.1">
<text x="152.5" y="155.1">Jon Castillo</text>
<text x="180.6" y="158.2">Jesús Carrasco</text>
<text x="150.5" y="164.5">Marcos Cerezo</text>
<text x="179.3" y="172.6">Andrés Velázquez</text>
<text x="150.2" y="174.1">Marcos Briones</text>
<text x="165.8" y="182.4">+/-0.001 and 0.5º for holes and</text>
<text x="181" y="186.6">shafts</text>
<text x="166.1" y="193.5">Measurements in mm, angles in</text>
<text x="180" y="197.6">degrees</text>
</g>
</svg>
